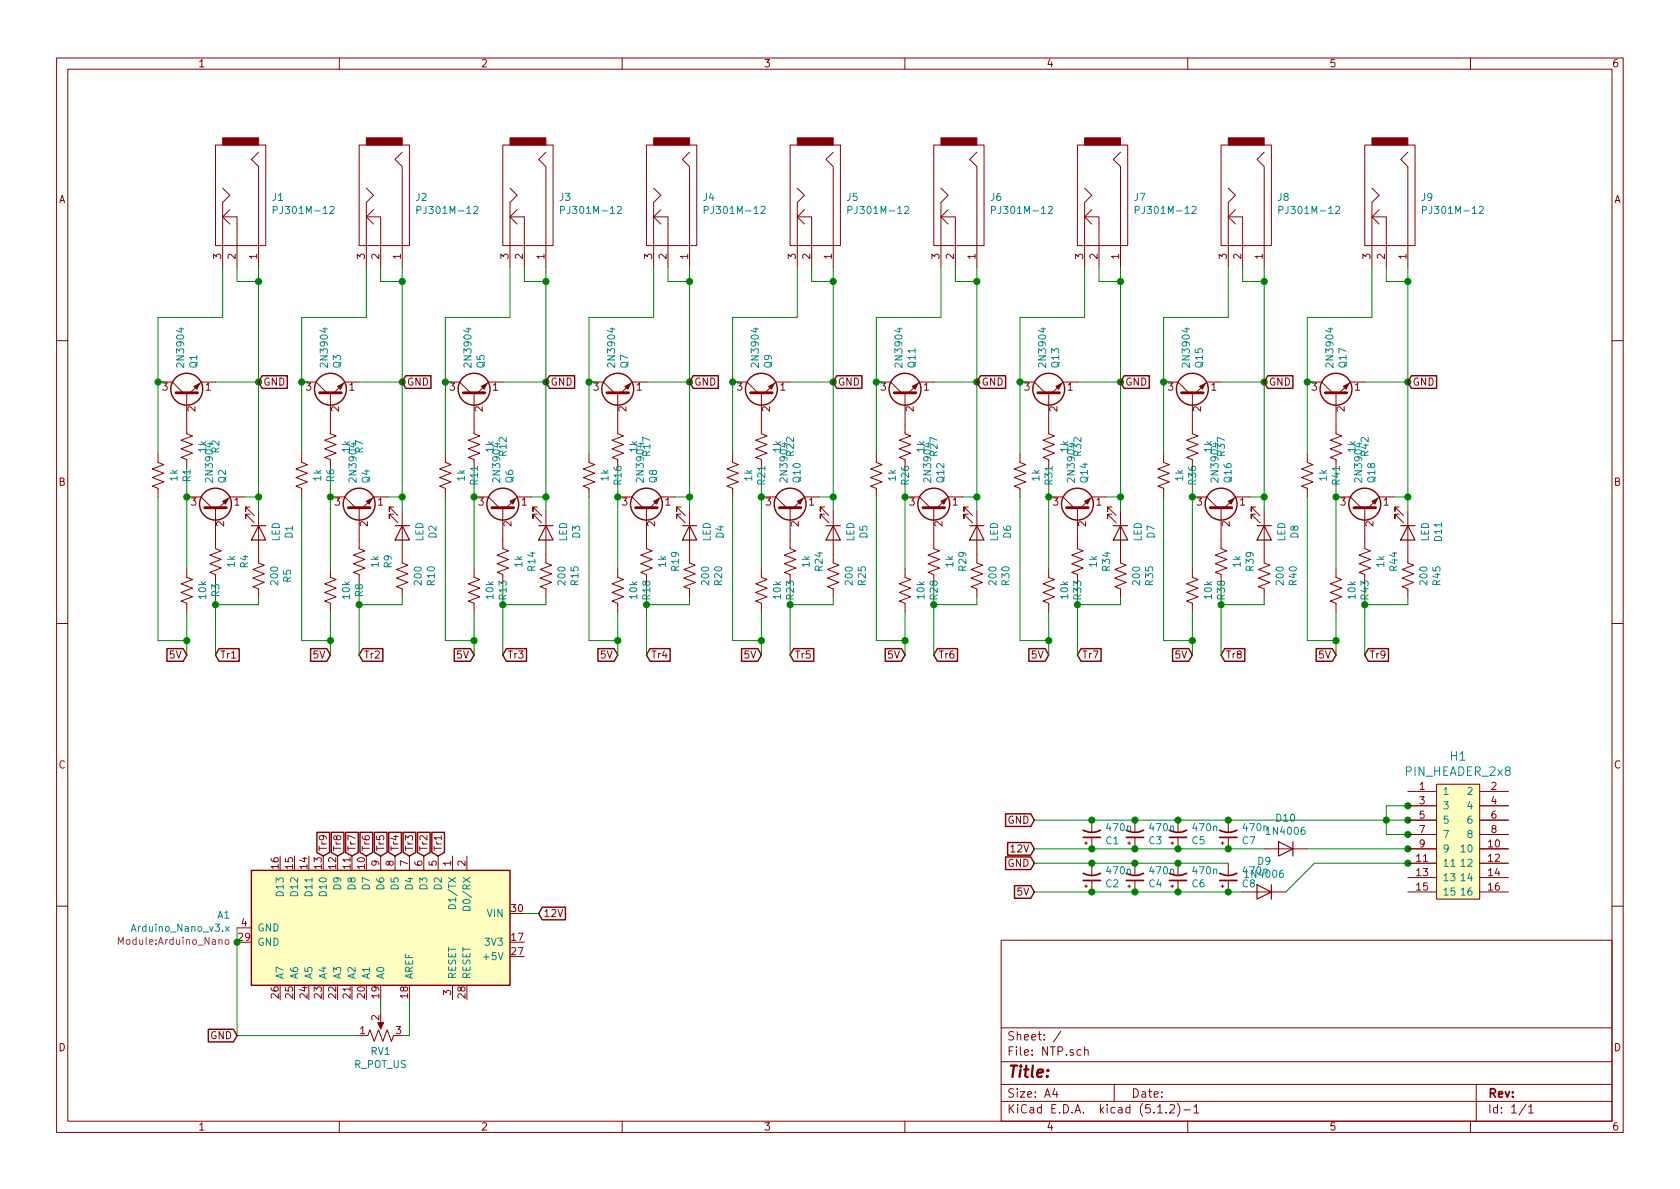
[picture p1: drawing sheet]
<svg xmlns="http://www.w3.org/2000/svg" width="297mm" height="210mm" viewBox="0 0 297 210" stroke-linecap="round" stroke-linejoin="round" font-family="sans-serif">
<g fill="none" stroke="#840000" stroke-width=".18">
<path d="M10 10.3h277v189.9h-277zM12 12.2h273v186.1h-273zM60 10.3v1.9M110 10.3v1.9M160 10.3v1.9M210 10.3v1.9M260 10.3v1.9M38.1 25.6h8.9v17.8h-8.9zM39.4 38.3h2.5v8.9M39.4 33.3l1.2 1.2-1.2 1.3v11.4M40.6 37.1l-1.2 1.2 1.2 1.3M45.7 26.9l-1.3 1.3 1.3 1.3v17.7"/>
<path d="M63.5 25.6h8.9v17.8h-8.9zM64.8 38.3h2.5v8.9M64.8 33.3l1.2 1.2-1.2 1.3v11.4M66 37.1l-1.2 1.2 1.2 1.3M71.1 26.9l-1.3 1.3 1.3 1.3v17.7M88.9 25.6h8.9v17.8h-8.9zM90.2 38.3h2.5v8.9M90.2 33.3l1.2 1.2-1.2 1.3v11.4M91.4 37.1l-1.2 1.2 1.2 1.3M96.5 26.9l-1.3 1.3 1.3 1.3v17.7M114.3 25.6h8.9v17.8h-8.9zM115.6 38.3h2.5v8.9"/>
<path d="M115.6 33.3l1.2 1.2-1.2 1.3v11.4M116.8 37.1l-1.2 1.2 1.2 1.3M121.9 26.9l-1.3 1.3 1.3 1.3v17.7M139.7 25.6h8.9v17.8h-8.9zM141 38.3h2.5v8.9M141 33.3l1.2 1.2-1.2 1.3v11.4M142.2 37.1l-1.2 1.2 1.2 1.3M147.3 26.9l-1.3 1.3 1.3 1.3v17.7M165.1 25.6h8.9v17.8h-8.9zM166.4 38.3h2.5v8.9M166.4 33.3l1.2 1.2-1.2 1.3v11.4M167.6 37.1l-1.2 1.2 1.2 1.3"/>
<path d="M172.7 26.9l-1.3 1.3 1.3 1.3v17.7M190.5 25.6h8.9v17.8h-8.9zM191.8 38.3h2.5v8.9M191.8 33.3l1.2 1.2-1.2 1.3v11.4M193 37.1l-1.2 1.2 1.2 1.3M198.1 26.9l-1.3 1.3 1.3 1.3v17.7M215.9 25.6h8.9v17.8h-8.9zM217.2 38.3h2.5v8.9M217.2 33.3l1.2 1.2-1.2 1.3v11.4M218.4 37.1l-1.2 1.2 1.2 1.3M223.5 26.9l-1.3 1.3 1.3 1.3v17.7M241.3 25.6h8.9v17.8h-8.9z"/>
<path d="M242.6 38.3h2.5v8.9M242.6 33.3l1.2 1.2-1.2 1.3v11.4M243.8 37.1l-1.2 1.2 1.2 1.3M248.9 26.9l-1.3 1.3 1.3 1.3v17.7M10 60.2h2M27.9 67.6h2.6l1.9 1.9M33 69.5v7.2l1 .4-2 .7 2 .8-2 .8 2 .7-2 .8 1 .4v1.5M38.1 67.6h-2.5l-1.9 1.9M53.3 67.6h2.6l1.9 1.9M58.4 69.5v7.2l1 .4-2 .7 2 .8-2 .8 2 .7-2 .8 1 .4v1.5M63.5 67.6h-2.5l-1.9 1.9M78.7 67.6h2.6l1.9 1.9"/>
<path d="M83.8 69.5v7.2l1 .4-2 .7 2 .8-2 .8 2 .7-2 .8 1 .4v1.5M88.9 67.6h-2.5l-1.9 1.9M104.1 67.6h2.6l1.9 1.9M109.2 69.5v7.2l1 .4-2 .7 2 .8-2 .8 2 .7-2 .8 1 .4v1.5M114.3 67.6h-2.5l-1.9 1.9M129.5 67.6h2.6l1.9 1.9M134.6 69.5v7.2l1 .4-2 .7 2 .8-2 .8 2 .7-2 .8 1 .4v1.5M139.7 67.6h-2.5l-1.9 1.9M154.9 67.6h2.6l1.9 1.9M160 69.5v7.2l1 .4-2 .7 2 .8-2 .8 2 .7-2 .8 1 .4v1.5M165.1 67.6h-2.5l-1.9 1.9M180.3 67.6h2.6l1.9 1.9"/>
<path d="M185.4 69.5v7.2l1 .4-2 .7 2 .8-2 .8 2 .7-2 .8 1 .4v1.5M190.5 67.6h-2.5l-1.9 1.9M205.7 67.6h2.6l1.9 1.9M210.8 69.5v7.2l1 .4-2 .7 2 .8-2 .8 2 .7-2 .8 1 .4v1.5M215.9 67.6h-2.5l-1.9 1.9M231.1 67.6h2.6l1.9 1.9M236.2 69.5v7.2l1 .4-2 .7 2 .8-2 .8 2 .7-2 .8 1 .4v1.5M241.3 67.6h-2.5l-1.9 1.9M285 60.2h2M27.9 80.3v1.5l1.1 .4-2.1 .7 2.1 .8-2.1 .7 2.1 .8-2.1 .8 1 .4v1.5M33 87.9h2.6l1.9 1.9M38.1 89.8v7.2l1 .4-2 .8 2 .7-2 .8 2 .8-2 .7 1 .4v1.5"/>
<path d="M43.2 87.9h-2.6l-1.9 1.9M44.2 89.7h-.8v.7v-.7l1.6 1.5M44.2 90.9h-.8v.8v-.8l1.6 1.6M45.7 90.4v9.2l1 .3-2 .8 2 .8-2 .7 2 .8-2 .8 1 .3v1.6M53.3 80.3v1.5l1.1 .4-2.1 .7 2.1 .8-2.1 .7 2.1 .8-2.1 .8 1 .4v1.5M58.4 87.9h2.6l1.9 1.9M63.5 89.8v7.2l1 .4-2 .8 2 .7-2 .8 2 .8-2 .7 1 .4v1.5M68.6 87.9h-2.6l-1.9 1.9M69.6 89.7h-.8v.7v-.7l1.6 1.5M69.6 90.9h-.8v.8v-.8l1.6 1.6M71.1 90.4v9.2l1 .3-2 .8 2 .8-2 .7 2 .8-2 .8 1 .3v1.6M78.7 80.3v1.5l1.1 .4-2.1 .7 2.1 .8-2.1 .7 2.1 .8-2.1 .8 1 .4v1.5"/>
<path d="M83.8 87.9h2.6l1.9 1.9M88.9 89.8v7.2l1 .4-2 .8 2 .7-2 .8 2 .8-2 .7 1 .4v1.5M94 87.9h-2.6l-1.9 1.9M95 89.7h-.8v.7v-.7l1.6 1.5M95 90.9h-.8v.8v-.8l1.6 1.6M96.5 90.4v9.2l1 .3-2 .8 2 .8-2 .7 2 .8-2 .8 1 .3v1.6M104.1 80.3v1.5l1.1 .4-2.1 .7 2.1 .8-2.1 .7 2.1 .8-2.1 .8 1 .4v1.5M109.2 87.9h2.6l1.9 1.9M114.3 89.8v7.2l1 .4-2 .8 2 .7-2 .8 2 .8-2 .7 1 .4v1.5M119.4 87.9h-2.6l-1.9 1.9M120.4 89.7h-.8v.7v-.7l1.6 1.5M120.4 90.9h-.8v.8v-.8l1.6 1.6"/>
<path d="M121.9 90.4v9.2l1 .3-2 .8 2 .8-2 .7 2 .8-2 .8 1 .3v1.6M129.5 80.3v1.5l1.1 .4-2.1 .7 2.1 .8-2.1 .7 2.1 .8-2.1 .8 1 .4v1.5M134.6 87.9h2.6l1.9 1.9M139.7 89.8v7.2l1 .4-2 .8 2 .7-2 .8 2 .8-2 .7 1 .4v1.5M144.8 87.9h-2.6l-1.9 1.9M145.8 89.7h-.8v.7v-.7l1.6 1.5M145.8 90.9h-.8v.8v-.8l1.6 1.6M147.3 90.4v9.2l1 .3-2 .8 2 .8-2 .7 2 .8-2 .8 1 .3v1.6M154.9 80.3v1.5l1.1 .4-2.1 .7 2.1 .8-2.1 .7 2.1 .8-2.1 .8 1 .4v1.5M160 87.9h2.6l1.9 1.9M165.1 89.8v7.2l1 .4-2 .8 2 .7-2 .8 2 .8-2 .7 1 .4v1.5M170.2 87.9h-2.6l-1.9 1.9"/>
<path d="M171.2 89.7h-.8v.7v-.7l1.6 1.5M171.2 90.9h-.8v.8v-.8l1.6 1.6M172.7 90.4v9.2l1 .3-2 .8 2 .8-2 .7 2 .8-2 .8 1 .3v1.6M180.3 80.3v1.5l1.1 .4-2.1 .7 2.1 .8-2.1 .7 2.1 .8-2.1 .8 1 .4v1.5M185.4 87.9h2.6l1.9 1.9M190.5 89.8v7.2l1 .4-2 .8 2 .7-2 .8 2 .8-2 .7 1 .4v1.5M195.6 87.9h-2.6l-1.9 1.9M196.6 89.7h-.8v.7v-.7l1.6 1.5M196.6 90.9h-.8v.8v-.8l1.6 1.6M198.1 90.4v9.2l1 .3-2 .8 2 .8-2 .7 2 .8-2 .8 1 .3v1.6M205.7 80.3v1.5l1.1 .4-2.1 .7 2.1 .8-2.1 .7 2.1 .8-2.1 .8 1 .4v1.5M210.8 87.9h2.6l1.9 1.9"/>
<path d="M215.9 89.8v7.2l1 .4-2 .8 2 .7-2 .8 2 .8-2 .7 1 .4v1.5M221 87.9h-2.6l-1.9 1.9M222 89.7h-.8v.7v-.7l1.6 1.5M222 90.9h-.8v.8v-.8l1.6 1.6M223.5 90.4v9.2l1 .3-2 .8 2 .8-2 .7 2 .8-2 .8 1 .3v1.6M231.1 80.3v1.5l1.1 .4-2.1 .7 2.1 .8-2.1 .7 2.1 .8-2.1 .8 1 .4v1.5M236.2 87.9h2.6l1.9 1.9M241.3 89.8v7.2l1 .4-2 .8 2 .7-2 .8 2 .8-2 .7 1 .4v1.5M246.4 87.9h-2.6l-1.9 1.9M247.4 89.7h-.8v.7v-.7l1.6 1.5M247.4 90.9h-.8v.8v-.8l1.6 1.6M248.9 90.4v9.2l1 .3-2 .8 2 .8-2 .7 2 .8-2 .8 1 .3v1.6"/>
<path d="M10 110.3h2M33 100.6v1.5l1 .4-2 .7 2 .8-2 .8 2 .7-2 .8 1 .4v1.5M58.4 100.6v1.5l1 .4-2 .7 2 .8-2 .8 2 .7-2 .8 1 .4v1.5M83.8 100.6v1.5l1 .4-2 .7 2 .8-2 .8 2 .7-2 .8 1 .4v1.5M109.2 100.6v1.5l1 .4-2 .7 2 .8-2 .8 2 .7-2 .8 1 .4v1.5M134.6 100.6v1.5l1 .4-2 .7 2 .8-2 .8 2 .7-2 .8 1 .4v1.5M160 100.6v1.5l1 .4-2 .7 2 .8-2 .8 2 .7-2 .8 1 .4v1.5M185.4 100.6v1.5l1 .4-2 .7 2 .8-2 .8 2 .7-2 .8 1 .4v1.5M210.8 100.6v1.5l1 .4-2 .7 2 .8-2 .8 2 .7-2 .8 1 .4v1.5M236.2 100.6v1.5l1 .4-2 .7 2 .8-2 .8 2 .7-2 .8 1 .4v1.5M285 110.3h2M248.9 139.9h5.1"/>
<path d="M254 138.7h7.6v20.3h-7.6zM261.6 139.9h5.1M67.3 151.4v2.5M69.8 151.4v2.5M72.4 151.4v2.5M74.9 151.4v2.5M77.5 151.4v2.5M80 151.4v2.5M82.5 151.4v2.5M191.8 156.7h.5M191.8 149.1h.5M192 148.8v.5"/>
<path d="M192 156.5v.5M193 145v2.1M193 148.1v2M193 152.6v2.1M193 155.7v2M199.4 156.7h.5M199.4 149.1h.5M199.6 148.8v.5M199.6 156.5v.5M200.7 145v2.1M200.7 148.1v2M200.7 152.6v2.1"/>
<path d="M200.7 155.7v2M207 156.7h.5M207 149.1h.5M207.3 148.8v.5M207.3 156.5v.5M208.3 145v2.1M208.3 148.1v2M208.3 152.6v2.1M208.3 155.7v2M215.9 156.7h.5M215.9 149.1h.5M216.2 148.8v.5"/>
<path d="M216.2 156.5v.5M217.2 145v2.1M217.2 148.1v2M217.2 152.6v2.1M217.2 155.7v2M219.7 157.7h7.6M223.5 150.1h7.6M248.9 150.1h5.1M248.9 157.7h5.1M248.9 142.5h5.1M248.9 145h5.1M248.9 147.6h5.1"/>
<path d="M248.9 152.6h5.1M248.9 155.2h5.1M261.6 150.1h5.1M261.6 157.7h5.1M261.6 142.5h5.1M261.6 145h5.1M261.6 147.6h5.1M261.6 152.6h5.1M261.6 155.2h5.1M10 160.2h2M41.9 164.1h2.5M80 174.2v2.6"/>
<path d="M177 166.3h108v32h-108zM285 160.2h2M60 198.3v1.9M64.8 183.1h.2l.4-1 .8 2 .7-2 .8 2 .8-2 .7 2 .4-1M67.3 180.6v1M110 198.3v1.9M160 198.3v1.9M177 194.8h108M177 191.8h108M177 187.8h108M177 181.8h108M186.5 192.5l-.4 1h1"/>
<path d="M186.8 193v1M187.6 182.3l-1.3 2M191.1 185.7l-.4-.1-.3 .3 .1 .6 .2 .1 .4-.1M191.8 185.7l.2-.1 .3 .1 .1 .9M191.8 185.1v1.5M197 191.8v3M204.7 196.8h.8M206.2 196.7v.1M206.8 195.5l.2-.2h.4l.2 .2 .1 .3-.1 .2-.8 .8h.9M208.2 195.1a1.71 1.71 0 0 1 0 2.3M209.3 196.3h1.2M210 198.3v1.9"/>
<path d="M211.1 195.8l.4-.5v1.5M211.1 196.8h.9M260 198.3v1.9M261 191.8v6.5M269.8 195.2l-1.2 2M270.3 195.8l.4-.5v1.5M270.3 196.8h.8"/>
</g>
<g fill="#ffffc2" stroke="#ffffc2" stroke-width=".18">
<path d="M44.4 153.9h45.8v20.3h-45.8z"/>
<path d="M254 138.7h7.6v20.3h-7.6z"/>
</g>
<g fill="none" stroke="#840000" stroke-width=".25">
<path d="M46.4 66.4h4.4v2.3h-4.4l-.7-1.1zM71.8 66.4h4.4v2.3h-4.4l-.7-1.1zM97.2 66.4h4.4v2.3h-4.4l-.7-1.1zM122.6 66.4h4.4v2.3h-4.4l-.7-1.1zM148 66.4h4.4v2.3h-4.4l-.7-1.1zM173.4 66.4h4.4v2.3h-4.4l-.7-1.1zM198.8 66.4h4.4v2.3h-4.4l-.7-1.1zM224.2 66.4h4.4v2.3h-4.4l-.7-1.1zM249.6 66.4h4.4v2.3h-4.4l-.7-1.1zM29.5 114.7h2.9l.6 1.1-.6 1.1h-2.9zM38.7 114.7h3.6v2.2h-3.6l-.6-1.1zM54.9 114.7h2.9l.6 1.1-.6 1.1h-2.9z"/>
<path d="M64.1 114.7h3.6v2.2h-3.6l-.6-1.1zM80.3 114.7h2.9l.6 1.1-.6 1.1h-2.9zM89.5 114.7h3.6v2.2h-3.6l-.6-1.1zM105.7 114.7h2.9l.6 1.1-.6 1.1h-2.9zM114.9 114.7h3.6v2.2h-3.6l-.6-1.1zM131.1 114.7h2.9l.6 1.1-.6 1.1h-2.9zM140.3 114.7h3.6v2.2h-3.6l-.6-1.1zM156.5 114.7h2.9l.6 1.1-.6 1.1h-2.9zM165.7 114.7h3.6v2.2h-3.6l-.6-1.1zM181.9 114.7h2.9l.6 1.1-.6 1.1h-2.9zM191.1 114.7h3.6v2.2h-3.6l-.6-1.1zM207.3 114.7h2.9l.6 1.1-.6 1.1h-2.9z"/>
<path d="M216.5 114.7h3.6v2.2h-3.6l-.6-1.1zM232.7 114.7h2.9l.6 1.1-.6 1.1h-2.9zM241.9 114.7h3.6v2.2h-3.6l-.6-1.1zM44.4 153.9h45.8v20.3h-45.8zM56 147.2h2.3v3.5l-1.2 .7-1.1-.7zM58.6 147.2h2.2v3.5l-1.1 .7-1.1-.7zM61.1 147.2h2.2v3.5l-1.1 .7-1.1-.7zM63.7 147.2h2.2v3.5l-1.1 .7-1.1-.7zM66.2 147.2h2.2v3.5l-1.1 .7-1.1-.7zM68.7 147.2h2.3v3.5l-1.2 .7-1.1-.7zM71.3 147.2h2.2v3.5l-1.1 .7-1.1-.7zM73.8 147.2h2.2v3.5l-1.1 .7-1.1-.7z"/>
<path d="M76.4 147.2h2.2v3.5l-1.1 .7-1.1-.7zM177.8 143.9h4.4l.7 1.1-.7 1.1h-4.4zM177.8 151.5h4.4l.7 1.1-.7 1.2h-4.4zM178.2 149h4l.7 1.1-.7 1.1h-4zM179.4 156.6h2.8l.7 1.1-.7 1.1h-2.8zM95.9 160.4h4.1v2.3h-4.1l-.7-1.2zM36.8 182h4.5l.6 1.1-.6 1.1h-4.5z"/>
<circle cx="33" cy="68.8" r="2.82"/>
<circle cx="58.4" cy="68.8" r="2.82"/>
<circle cx="83.8" cy="68.8" r="2.82"/>
<circle cx="109.2" cy="68.8" r="2.82"/>
<circle cx="134.6" cy="68.8" r="2.82"/>
<circle cx="160" cy="68.8" r="2.82"/>
<circle cx="185.4" cy="68.8" r="2.82"/>
<circle cx="210.8" cy="68.8" r="2.82"/>
<circle cx="236.2" cy="68.8" r="2.82"/>
<circle cx="38.1" cy="89.1" r="2.82"/>
<circle cx="63.5" cy="89.1" r="2.82"/>
<circle cx="88.9" cy="89.1" r="2.82"/>
<circle cx="114.3" cy="89.1" r="2.82"/>
<circle cx="139.7" cy="89.1" r="2.82"/>
<circle cx="165.1" cy="89.1" r="2.82"/>
<circle cx="190.5" cy="89.1" r="2.82"/>
<circle cx="215.9" cy="89.1" r="2.82"/>
<circle cx="241.3" cy="89.1" r="2.82"/>
</g>
<g fill="none" stroke="#008484" stroke-width=".18">
<path d="M48.3 37.2l.6-.1 .1-.5-.2-.1h-.5v1.3M58.3 36.6l.5-.1 .3 .3-.8 1h.8M73.7 37.2l.6-.1 .1-.5-.2-.1h-.5v1.3M83.7 36.6l.5-.1 .3 .3-.8 1h.8M99.1 37.2l.6-.1 .1-.5-.2-.1h-.5v1.3M109.1 36.6l.5-.1 .3 .3-.8 1h.8M124.5 37.2l.6-.1 .1-.5-.2-.1h-.5v1.3M134.5 36.6l.5-.1 .3 .3-.8 1h.8M149.9 37.2l.6-.1 .1-.5-.2-.1h-.5v1.3M159.9 36.6l.5-.1 .3 .3-.8 1h.8M175.3 37.2l.6-.1 .1-.5-.2-.1h-.5v1.3M185.3 36.6l.5-.1 .3 .3-.8 1h.8"/>
<path d="M200.7 37.2l.6-.1 .1-.5-.2-.1h-.5v1.3M210.7 36.6l.5-.1 .3 .3-.8 1h.8M226.1 37.2l.6-.1 .1-.5-.2-.1h-.5v1.3M236.1 36.6l.5-.1 .3 .3-.8 1h.8M251.5 37.2l.6-.1 .1-.5-.2-.1h-.5v1.3M261.5 36.6l.5-.1 .3 .3-.8 1h.8M223.9 154l.2-.1a.67 .67 0 0 1 .5 .6 .67 .67 0 0 1-.5 .7l-.3-.5zM225.1 154l.2-.1a.67 .67 0 0 1 .5 .6 .67 .67 0 0 1-.5 .7l-.2-.3-.1-.2zM226.8 153.9l-.3 .1a.87 .87 0 0 0 0 1.2l.4-.2v-.5l-.4-.1-.3 .2M39.9 163.8l.6 .9M40.5 163.8l-.6 .9M79.4 160.2a.68 .68 0 0 1 .7-.2 .68 .68 0 0 1 .5 .7h-1.3z"/>
<path d="M82 160.4a.67 .67 0 0 1 .8-.1 .67 .67 0 0 1 .3 .7h-1.3z"/>
</g>
<path d="M39.9 166.3l.2-.1 .3 .1 .1 .5-.2 .1-.2 .1-.2-.1z" fill="none" stroke="#840084" stroke-width=".18"/>
<g fill="#840000" stroke="#840000" stroke-width=".18">
<path d="M66.8 180.8h1l-.5 1.2z"/>
<path d="M39.4 88.6l1-.5-.5 1z"/>
<path d="M34.3 68.3l1-.5-.5 1z"/>
<path d="M64.8 88.6l1-.5-.5 1z"/>
<path d="M59.7 68.3l1-.5-.5 1z"/>
<path d="M90.2 88.6l1-.5-.5 1z"/>
<path d="M85.1 68.3l1-.5-.5 1z"/>
<path d="M115.6 88.6l1-.5-.5 1z"/>
<path d="M110.5 68.3l1-.5-.5 1z"/>
<path d="M141 88.6l1-.5-.5 1z"/>
<path d="M135.9 68.3l1-.5-.5 1z"/>
<path d="M166.4 88.6l1-.5-.5 1z"/>
<path d="M161.3 68.3l1-.5-.5 1z"/>
<path d="M191.8 88.6l1-.5-.5 1z"/>
<path d="M186.7 68.3l1-.5-.5 1z"/>
<path d="M217.2 88.6l1-.5-.5 1z"/>
<path d="M212.1 68.3l1-.5-.5 1z"/>
<path d="M242.6 88.6l1-.5-.5 1z"/>
<path d="M237.5 68.3l1-.5-.5 1z"/>
<path d="M39.4 24.4h6.3v1.2h-6.3z"/>
<path d="M64.8 24.4h6.3v1.2h-6.3z"/>
<path d="M90.2 24.4h6.3v1.2h-6.3z"/>
<path d="M115.6 24.4h6.3v1.2h-6.3z"/>
<path d="M141 24.4h6.3v1.2h-6.3z"/>
<path d="M166.4 24.4h6.3v1.2h-6.3z"/>
<path d="M191.8 24.4h6.3v1.2h-6.3z"/>
<path d="M217.2 24.4h6.3v1.2h-6.3z"/>
<path d="M242.6 24.4h6.3v1.2h-6.3z"/>
</g>
<g fill="none" stroke="#008400" stroke-width=".18">
<path d="M39.4 47.2v8.9h-11.5v24.2M41.9 47.2v2.6h3.8M45.7 47.2v43.2M64.8 47.2v8.9h-11.5v24.2M67.3 47.2v2.6h3.8M71.1 47.2v43.2M90.2 47.2v8.9h-11.5v24.2M92.7 47.2v2.6h3.8M96.5 47.2v43.2M115.6 47.2v8.9h-11.5v24.2M118.1 47.2v2.6h3.8M121.9 47.2v43.2"/>
<path d="M141 47.2v8.9h-11.5v24.2M143.5 47.2v2.6h3.8M147.3 47.2v43.2M166.4 47.2v8.9h-11.5v24.2M168.9 47.2v2.6h3.8M172.7 47.2v43.2M191.8 47.2v8.9h-11.5v24.2M194.3 47.2v2.6h3.8M198.1 47.2v43.2M217.2 47.2v8.9h-11.5v24.2M219.7 47.2v2.6h3.8M223.5 47.2v43.2"/>
<path d="M242.6 47.2v8.9h-11.5v24.2M245.1 47.2v2.6h3.8M248.9 47.2v43.2M27.9 67.6h1.3M38.1 67.6h7.6M53.3 67.6h1.3M63.5 67.6h7.6M78.7 67.6h1.3M88.9 67.6h7.6M104.1 67.6h1.3M114.3 67.6h7.6M129.5 67.6h1.3"/>
<path d="M139.7 67.6h7.6M154.9 67.6h1.3M165.1 67.6h7.6M180.3 67.6h1.3M190.5 67.6h7.6M205.7 67.6h1.3M215.9 67.6h7.6M231.1 67.6h1.3M241.3 67.6h7.6M27.9 87.9v25.4h5.1M33 82.8v17.8M43.2 87.9h2.5"/>
<path d="M53.3 87.9v25.4h5.1M58.4 82.8v17.8M68.6 87.9h2.5M78.7 87.9v25.4h5.1M83.8 82.8v17.8M94 87.9h2.5M104.1 87.9v25.4h5.1M109.2 82.8v17.8M119.4 87.9h2.5M129.5 87.9v25.4h5.1M134.6 82.8v17.8M144.8 87.9h2.5"/>
<path d="M154.9 87.9v25.4h5.1M160 82.8v17.8M170.2 87.9h2.5M180.3 87.9v25.4h5.1M185.4 82.8v17.8M195.6 87.9h2.5M205.7 87.9v25.4h5.1M210.8 82.8v17.8M221 87.9h2.5M231.1 87.9v25.4h5.1M236.2 82.8v17.8M246.4 87.9h2.5"/>
<path d="M33 108.2v7.6M38.1 103.1v12.7M45.7 105.7v1.2h-7.6M58.4 108.2v7.6M63.5 103.1v12.7M71.1 105.7v1.2h-7.6M83.8 108.2v7.6M88.9 103.1v12.7M96.5 105.7v1.2h-7.6M109.2 108.2v7.6M114.3 103.1v12.7M121.9 105.7v1.2h-7.6"/>
<path d="M134.6 108.2v7.6M139.7 103.1v12.7M147.3 105.7v1.2h-7.6M160 108.2v7.6M165.1 103.1v12.7M172.7 105.7v1.2h-7.6M185.4 108.2v7.6M190.5 103.1v12.7M198.1 105.7v1.2h-7.6M210.8 108.2v7.6M215.9 103.1v12.7M223.5 105.7v1.2h-7.6"/>
<path d="M236.2 108.2v7.6M241.3 103.1v12.7M248.9 105.7v1.2h-7.6M182.9 157.7h36.8M182.9 152.6h34.3M182.9 150.1h40.6M182.9 145h83.8M231.1 150.1h35.6M266.7 142.5h-21.6v5.1h21.6M266.7 152.6h-34.3l-5.1 5.1M41.9 164.1v19h21.6M67.3 176.8v2.5"/>
<path d="M72.4 176.8v6.3h-1.3M92.7 161.5h2.5"/>
</g>
<g fill="#008400" stroke="#008400" stroke-width=".25">
<circle cx="41.9" cy="166.6" r=".51"/>
<circle cx="245.1" cy="145" r=".51"/>
<circle cx="45.7" cy="49.8" r=".51"/>
<circle cx="45.7" cy="87.9" r=".51"/>
<circle cx="33" cy="113.3" r=".51"/>
<circle cx="33" cy="87.9" r=".51"/>
<circle cx="45.7" cy="67.6" r=".51"/>
<circle cx="27.9" cy="67.6" r=".51"/>
<circle cx="217.2" cy="157.7" r=".51"/>
<circle cx="38.1" cy="106.9" r=".51"/>
<circle cx="208.3" cy="157.7" r=".51"/>
<circle cx="208.3" cy="152.6" r=".51"/>
<circle cx="200.7" cy="157.7" r=".51"/>
<circle cx="200.7" cy="152.6" r=".51"/>
<circle cx="193" cy="157.7" r=".51"/>
<circle cx="193" cy="152.6" r=".51"/>
<circle cx="217.2" cy="150.1" r=".51"/>
<circle cx="217.2" cy="145" r=".51"/>
<circle cx="208.3" cy="150.1" r=".51"/>
<circle cx="208.3" cy="145" r=".51"/>
<circle cx="200.7" cy="150.1" r=".51"/>
<circle cx="200.7" cy="145" r=".51"/>
<circle cx="193" cy="150.1" r=".51"/>
<circle cx="193" cy="145" r=".51"/>
<circle cx="248.9" cy="152.6" r=".51"/>
<circle cx="248.9" cy="147.6" r=".51"/>
<circle cx="248.9" cy="145" r=".51"/>
<circle cx="248.9" cy="150.1" r=".51"/>
<circle cx="248.9" cy="142.5" r=".51"/>
<circle cx="71.1" cy="49.8" r=".51"/>
<circle cx="71.1" cy="87.9" r=".51"/>
<circle cx="58.4" cy="113.3" r=".51"/>
<circle cx="58.4" cy="87.9" r=".51"/>
<circle cx="71.1" cy="67.6" r=".51"/>
<circle cx="53.3" cy="67.6" r=".51"/>
<circle cx="63.5" cy="106.9" r=".51"/>
<circle cx="96.5" cy="49.8" r=".51"/>
<circle cx="96.5" cy="87.9" r=".51"/>
<circle cx="83.8" cy="113.3" r=".51"/>
<circle cx="83.8" cy="87.9" r=".51"/>
<circle cx="96.5" cy="67.6" r=".51"/>
<circle cx="78.7" cy="67.6" r=".51"/>
<circle cx="88.9" cy="106.9" r=".51"/>
<circle cx="121.9" cy="49.8" r=".51"/>
<circle cx="121.9" cy="87.9" r=".51"/>
<circle cx="109.2" cy="113.3" r=".51"/>
<circle cx="109.2" cy="87.9" r=".51"/>
<circle cx="121.9" cy="67.6" r=".51"/>
<circle cx="104.1" cy="67.6" r=".51"/>
<circle cx="114.3" cy="106.9" r=".51"/>
<circle cx="147.3" cy="49.8" r=".51"/>
<circle cx="147.3" cy="87.9" r=".51"/>
<circle cx="134.6" cy="113.3" r=".51"/>
<circle cx="134.6" cy="87.9" r=".51"/>
<circle cx="147.3" cy="67.6" r=".51"/>
<circle cx="129.5" cy="67.6" r=".51"/>
<circle cx="139.7" cy="106.9" r=".51"/>
<circle cx="172.7" cy="49.8" r=".51"/>
<circle cx="172.7" cy="87.9" r=".51"/>
<circle cx="160" cy="113.3" r=".51"/>
<circle cx="160" cy="87.9" r=".51"/>
<circle cx="172.7" cy="67.6" r=".51"/>
<circle cx="154.9" cy="67.6" r=".51"/>
<circle cx="165.1" cy="106.9" r=".51"/>
<circle cx="198.1" cy="49.8" r=".51"/>
<circle cx="198.1" cy="87.9" r=".51"/>
<circle cx="185.4" cy="113.3" r=".51"/>
<circle cx="185.4" cy="87.9" r=".51"/>
<circle cx="198.1" cy="67.6" r=".51"/>
<circle cx="180.3" cy="67.6" r=".51"/>
<circle cx="190.5" cy="106.9" r=".51"/>
<circle cx="223.5" cy="49.8" r=".51"/>
<circle cx="223.5" cy="87.9" r=".51"/>
<circle cx="210.8" cy="113.3" r=".51"/>
<circle cx="210.8" cy="87.9" r=".51"/>
<circle cx="223.5" cy="67.6" r=".51"/>
<circle cx="205.7" cy="67.6" r=".51"/>
<circle cx="215.9" cy="106.9" r=".51"/>
<circle cx="248.9" cy="49.8" r=".51"/>
<circle cx="248.9" cy="87.9" r=".51"/>
<circle cx="236.2" cy="113.3" r=".51"/>
<circle cx="236.2" cy="87.9" r=".51"/>
<circle cx="248.9" cy="67.6" r=".51"/>
<circle cx="231.1" cy="67.6" r=".51"/>
<circle cx="241.3" cy="106.9" r=".51"/>
</g>
<g fill="none" stroke="#840000" stroke-width=".2">
<path d="M44.4 93h2.6M45.7 93l1.3 2.5h-2.6zM69.8 93h2.6M71.1 93l1.3 2.5h-2.6zM95.2 93h2.6M96.5 93l1.3 2.5h-2.6zM120.6 93h2.6M121.9 93l1.3 2.5h-2.6zM146 93h2.6M147.3 93l1.3 2.5h-2.6zM171.4 93h2.6M172.7 93l1.3 2.5h-2.6z"/>
<path d="M196.8 93h2.6M198.1 93l1.3 2.5h-2.6zM222.2 93h2.6M223.5 93l1.3 2.5h-2.6zM247.6 93h2.6M248.9 93l1.3 2.5h-2.6zM222.2 156.5l2.6 1.2-2.6 1.3zM224.8 156.5v2.5M226.1 148.8l2.5 1.3-2.5 1.3zM228.6 148.8v2.6"/>
</g>
<g fill="none" stroke="#840000" stroke-width=".51">
<path d="M31.1 69.5h3.8M56.5 69.5h3.8M81.9 69.5h3.8M107.3 69.5h3.8M132.7 69.5h3.8M158.1 69.5h3.8M183.5 69.5h3.8M208.9 69.5h3.8M234.3 69.5h3.8M36.2 89.8h3.8M61.6 89.8h3.8M87 89.8h3.8"/>
<path d="M112.4 89.8h3.8M137.8 89.8h3.8M163.2 89.8h3.8M188.6 89.8h3.8M214 89.8h3.8M239.4 89.8h3.8"/>
</g>
<g fill="none" stroke="#840000" stroke-width=".3">
<path d="M191.5 154.4a3.2 3.2 0 0 0 3.1 0M191.5 146.8a3.2 3.2 0 0 0 3.1 0M191.5 155.7h3.1M191.5 148.1h3.1M199.1 154.4a3.2 3.2 0 0 0 3.1 0M199.1 146.8a3.2 3.2 0 0 0 3.1 0M199.1 155.7h3.1M199.1 148.1h3.1M206.8 154.4a3.2 3.2 0 0 0 3 0M206.8 146.8a3.2 3.2 0 0 0 3 0M206.8 155.7h3M206.8 148.1h3"/>
<path d="M215.6 154.4a3.2 3.2 0 0 0 3.1 0M215.6 146.8a3.2 3.2 0 0 0 3.1 0M215.6 155.7h3.1M215.6 148.1h3.1"/>
</g>
<text font-size="2.8" fill="#840000" x="178" y="190.5">Title:</text>
<g font-size="2.1" fill="#008484">
<text x="248.6" y="137.2">PIN_HEADER_2x8</text>
<text x="256.5" y="134.5">H1</text>
</g>
<g font-size="2.1" fill="#840000">
<text x="178" y="184">Sheet: /</text>
<text x="178" y="186.7">File: NTP.sch</text>
<text x="178" y="196.9">KiCad E.D.A. kicad (5.1.2)-1</text>
<text x="178" y="194.1">Size: A4</text>
<text x="200" y="194.1">Date:</text>
<text x="263" y="194.1">Rev:</text>
<text x="263" y="196.9">Id: 1/1</text>
</g>
<g font-size="1.8" fill="#840000">
<text x="35" y="11.9">1</text>
<text x="85" y="11.9">2</text>
<text x="135" y="11.9">3</text>
<text x="185" y="11.9">4</text>
<text x="235" y="11.9">5</text>
<text x="285" y="11.9">6</text>
<text x="10.4" y="35.9">A</text>
<text x="285.4" y="35.9">A</text>
<text x="39.1" y="45.8" transform="rotate(-90 39.1 45.8)">3</text>
<text x="41.7" y="45.8" transform="rotate(-90 41.7 45.8)">2</text>
<text x="45.5" y="45.8" transform="rotate(-90 45.5 45.8)">1</text>
<text x="64.5" y="45.8" transform="rotate(-90 64.5 45.8)">3</text>
<text x="67.1" y="45.8" transform="rotate(-90 67.1 45.8)">2</text>
<text x="70.9" y="45.8" transform="rotate(-90 70.9 45.8)">1</text>
<text x="89.9" y="45.8" transform="rotate(-90 89.9 45.8)">3</text>
<text x="92.5" y="45.8" transform="rotate(-90 92.5 45.8)">2</text>
<text x="96.3" y="45.8" transform="rotate(-90 96.3 45.8)">1</text>
<text x="115.3" y="45.8" transform="rotate(-90 115.3 45.8)">3</text>
<text x="117.9" y="45.8" transform="rotate(-90 117.9 45.8)">2</text>
<text x="121.7" y="45.8" transform="rotate(-90 121.7 45.8)">1</text>
<text x="140.7" y="45.8" transform="rotate(-90 140.7 45.8)">3</text>
<text x="143.3" y="45.8" transform="rotate(-90 143.3 45.8)">2</text>
<text x="147.1" y="45.8" transform="rotate(-90 147.1 45.8)">1</text>
<text x="166.1" y="45.8" transform="rotate(-90 166.1 45.8)">3</text>
<text x="168.7" y="45.8" transform="rotate(-90 168.7 45.8)">2</text>
<text x="172.5" y="45.8" transform="rotate(-90 172.5 45.8)">1</text>
<text x="191.5" y="45.8" transform="rotate(-90 191.5 45.8)">3</text>
<text x="194.1" y="45.8" transform="rotate(-90 194.1 45.8)">2</text>
<text x="197.9" y="45.8" transform="rotate(-90 197.9 45.8)">1</text>
<text x="216.9" y="45.8" transform="rotate(-90 216.9 45.8)">3</text>
<text x="219.5" y="45.8" transform="rotate(-90 219.5 45.8)">2</text>
<text x="223.3" y="45.8" transform="rotate(-90 223.3 45.8)">1</text>
<text x="242.3" y="45.8" transform="rotate(-90 242.3 45.8)">3</text>
<text x="244.9" y="45.8" transform="rotate(-90 244.9 45.8)">2</text>
<text x="248.7" y="45.8" transform="rotate(-90 248.7 45.8)">1</text>
<text x="28.7" y="69.1">3</text>
<text x="36.3" y="69.1">1</text>
<text x="46.5" y="68.2">GND</text>
<text x="54.1" y="69.1">3</text>
<text x="61.7" y="69.1">1</text>
<text x="71.9" y="68.2">GND</text>
<text x="79.5" y="69.1">3</text>
<text x="87.1" y="69.1">1</text>
<text x="97.3" y="68.2">GND</text>
<text x="104.9" y="69.1">3</text>
<text x="112.5" y="69.1">1</text>
<text x="122.7" y="68.2">GND</text>
<text x="130.3" y="69.1">3</text>
<text x="137.9" y="69.1">1</text>
<text x="148.1" y="68.2">GND</text>
<text x="155.7" y="69.1">3</text>
<text x="163.3" y="69.1">1</text>
<text x="173.5" y="68.2">GND</text>
<text x="181.1" y="69.1">3</text>
<text x="188.7" y="69.1">1</text>
<text x="198.9" y="68.2">GND</text>
<text x="206.5" y="69.1">3</text>
<text x="214.1" y="69.1">1</text>
<text x="224.3" y="68.2">GND</text>
<text x="231.9" y="69.1">3</text>
<text x="239.5" y="69.1">1</text>
<text x="249.7" y="68.2">GND</text>
<text x="34.5" y="72.8" transform="rotate(-90 34.5 72.8)">2</text>
<text x="59.9" y="72.8" transform="rotate(-90 59.9 72.8)">2</text>
<text x="85.3" y="72.8" transform="rotate(-90 85.3 72.8)">2</text>
<text x="110.7" y="72.8" transform="rotate(-90 110.7 72.8)">2</text>
<text x="136.1" y="72.8" transform="rotate(-90 136.1 72.8)">2</text>
<text x="161.5" y="72.8" transform="rotate(-90 161.5 72.8)">2</text>
<text x="186.9" y="72.8" transform="rotate(-90 186.9 72.8)">2</text>
<text x="212.3" y="72.8" transform="rotate(-90 212.3 72.8)">2</text>
<text x="237.7" y="72.8" transform="rotate(-90 237.7 72.8)">2</text>
<text x="10.4" y="85.9">B</text>
<text x="33.8" y="89.4">3</text>
<text x="41.4" y="89.4">1</text>
<text x="59.2" y="89.4">3</text>
<text x="66.8" y="89.4">1</text>
<text x="84.6" y="89.4">3</text>
<text x="92.2" y="89.4">1</text>
<text x="110" y="89.4">3</text>
<text x="117.6" y="89.4">1</text>
<text x="135.4" y="89.4">3</text>
<text x="143" y="89.4">1</text>
<text x="160.8" y="89.4">3</text>
<text x="168.4" y="89.4">1</text>
<text x="186.2" y="89.4">3</text>
<text x="193.8" y="89.4">1</text>
<text x="211.6" y="89.4">3</text>
<text x="219.2" y="89.4">1</text>
<text x="237" y="89.4">3</text>
<text x="244.6" y="89.4">1</text>
<text x="285.4" y="85.9">B</text>
<text x="39.6" y="93.1" transform="rotate(-90 39.6 93.1)">2</text>
<text x="65" y="93.1" transform="rotate(-90 65 93.1)">2</text>
<text x="90.4" y="93.1" transform="rotate(-90 90.4 93.1)">2</text>
<text x="115.8" y="93.1" transform="rotate(-90 115.8 93.1)">2</text>
<text x="141.2" y="93.1" transform="rotate(-90 141.2 93.1)">2</text>
<text x="166.6" y="93.1" transform="rotate(-90 166.6 93.1)">2</text>
<text x="192" y="93.1" transform="rotate(-90 192 93.1)">2</text>
<text x="217.4" y="93.1" transform="rotate(-90 217.4 93.1)">2</text>
<text x="242.8" y="93.1" transform="rotate(-90 242.8 93.1)">2</text>
<text x="30.1" y="116.5">5V</text>
<text x="38.9" y="116.5">Tr1</text>
<text x="55.5" y="116.5">5V</text>
<text x="64.3" y="116.5">Tr2</text>
<text x="80.9" y="116.5">5V</text>
<text x="89.7" y="116.5">Tr3</text>
<text x="106.3" y="116.5">5V</text>
<text x="115.1" y="116.5">Tr4</text>
<text x="131.7" y="116.5">5V</text>
<text x="140.5" y="116.5">Tr5</text>
<text x="157.1" y="116.5">5V</text>
<text x="165.9" y="116.5">Tr6</text>
<text x="182.5" y="116.5">5V</text>
<text x="191.3" y="116.5">Tr7</text>
<text x="207.9" y="116.5">5V</text>
<text x="216.7" y="116.5">Tr8</text>
<text x="233.3" y="116.5">5V</text>
<text x="242.1" y="116.5">Tr9</text>
<text x="10.4" y="135.9">C</text>
<text x="285.4" y="135.9">C</text>
<text x="251" y="139.7">1</text>
<text x="251" y="142.2">3</text>
<text x="263.7" y="139.7">2</text>
<text x="263.7" y="142.2">4</text>
<text x="178.2" y="145.7">GND</text>
<text x="251" y="144.8">5</text>
<text x="251" y="147.3">7</text>
<text x="251" y="149.9">9</text>
<text x="263.2" y="149.9">10</text>
<text x="263.7" y="144.8">6</text>
<text x="263.7" y="147.3">8</text>
<text x="49.3" y="153.6" transform="rotate(-90 49.3 153.6)">16</text>
<text x="51.8" y="153.6" transform="rotate(-90 51.8 153.6)">15</text>
<text x="54.4" y="153.6" transform="rotate(-90 54.4 153.6)">14</text>
<text x="56.9" y="153.6" transform="rotate(-90 56.9 153.6)">13</text>
<text x="57.8" y="150.6" transform="rotate(-90 57.8 150.6)">Tr9</text>
<text x="59.4" y="153.6" transform="rotate(-90 59.4 153.6)">12</text>
<text x="60.3" y="150.6" transform="rotate(-90 60.3 150.6)">Tr8</text>
<text x="62" y="153.6" transform="rotate(-90 62 153.6)">11</text>
<text x="62.9" y="150.6" transform="rotate(-90 62.9 150.6)">Tr7</text>
<text x="64.5" y="153.6" transform="rotate(-90 64.5 153.6)">10</text>
<text x="65.4" y="150.6" transform="rotate(-90 65.4 150.6)">Tr6</text>
<text x="67.1" y="153.1" transform="rotate(-90 67.1 153.1)">9</text>
<text x="67.9" y="150.6" transform="rotate(-90 67.9 150.6)">Tr5</text>
<text x="69.6" y="153.1" transform="rotate(-90 69.6 153.1)">8</text>
<text x="70.5" y="150.6" transform="rotate(-90 70.5 150.6)">Tr4</text>
<text x="72.1" y="153.1" transform="rotate(-90 72.1 153.1)">7</text>
<text x="73" y="150.6" transform="rotate(-90 73 150.6)">Tr3</text>
<text x="74.7" y="153.1" transform="rotate(-90 74.7 153.1)">6</text>
<text x="75.6" y="150.6" transform="rotate(-90 75.6 150.6)">Tr2</text>
<text x="77.2" y="153.1" transform="rotate(-90 77.2 153.1)">5</text>
<text x="78.1" y="150.6" transform="rotate(-90 78.1 150.6)">Tr1</text>
<text x="79.8" y="153.1" transform="rotate(-90 79.8 153.1)">1</text>
<text x="82.3" y="153.1" transform="rotate(-90 82.3 153.1)">2</text>
<text x="178.2" y="153.3">GND</text>
<text x="178.9" y="150.7">12V</text>
<text x="250.5" y="152.4">11</text>
<text x="250.5" y="154.9">13</text>
<text x="263.2" y="152.4">12</text>
<text x="263.2" y="154.9">14</text>
<text x="90.5" y="161.3">30</text>
<text x="179.9" y="158.4">5V</text>
<text x="250.5" y="157.5">15</text>
<text x="263.2" y="157.5">16</text>
<text x="42.2" y="166.4">29</text>
<text x="42.7" y="163.8">4</text>
<text x="90.5" y="166.4">17</text>
<text x="96" y="162.2">12V</text>
<text x="90.5" y="168.9">27</text>
<text x="49.3" y="176.5" transform="rotate(-90 49.3 176.5)">26</text>
<text x="51.8" y="176.5" transform="rotate(-90 51.8 176.5)">25</text>
<text x="54.4" y="176.5" transform="rotate(-90 54.4 176.5)">24</text>
<text x="56.9" y="176.5" transform="rotate(-90 56.9 176.5)">23</text>
<text x="59.4" y="176.5" transform="rotate(-90 59.4 176.5)">22</text>
<text x="62" y="176.5" transform="rotate(-90 62 176.5)">21</text>
<text x="64.5" y="176.5" transform="rotate(-90 64.5 176.5)">20</text>
<text x="67.1" y="176.5" transform="rotate(-90 67.1 176.5)">19</text>
<text x="72.1" y="176.5" transform="rotate(-90 72.1 176.5)">18</text>
<text x="79.8" y="176" transform="rotate(-90 79.8 176)">3</text>
<text x="82.3" y="176.5" transform="rotate(-90 82.3 176.5)">28</text>
<text x="10.4" y="185.9">D</text>
<text x="37.2" y="183.8">GND</text>
<text x="63.7" y="182.9">1</text>
<text x="67.1" y="180.4" transform="rotate(-90 67.1 180.4)">2</text>
<text x="70" y="182.9">3</text>
<text x="285.4" y="185.9">D</text>
<text x="35" y="199.9">1</text>
<text x="85" y="199.9">2</text>
<text x="135" y="199.9">3</text>
<text x="185" y="199.9">4</text>
<text x="235" y="199.9">5</text>
<text x="285" y="199.9">6</text>
</g>
<g font-size="1.8" fill="#008484">
<text x="48.2" y="35.5">J1</text>
<text x="73.6" y="35.5">J2</text>
<text x="99" y="35.5">J3</text>
<text x="124.4" y="35.5">J4</text>
<text x="149.8" y="35.5">J5</text>
<text x="175.2" y="35.5">J6</text>
<text x="200.6" y="35.5">J7</text>
<text x="226" y="35.5">J8</text>
<text x="251.4" y="35.5">J9</text>
<text x="49.1" y="37.8">PJ301M-12</text>
<text x="74.5" y="37.8">PJ301M-12</text>
<text x="99.9" y="37.8">PJ301M-12</text>
<text x="125.3" y="37.8">PJ301M-12</text>
<text x="150.7" y="37.8">PJ301M-12</text>
<text x="176.1" y="37.8">PJ301M-12</text>
<text x="201.5" y="37.8">PJ301M-12</text>
<text x="226.9" y="37.8">PJ301M-12</text>
<text x="252.3" y="37.8">PJ301M-12</text>
<text x="32.6" y="64.6" transform="rotate(-90 32.6 64.6)">2N3904</text>
<text x="34.9" y="65.1" transform="rotate(-90 34.9 65.1)">Q1</text>
<text x="58" y="64.6" transform="rotate(-90 58 64.6)">2N3904</text>
<text x="60.3" y="65.1" transform="rotate(-90 60.3 65.1)">Q3</text>
<text x="83.4" y="64.6" transform="rotate(-90 83.4 64.6)">2N3904</text>
<text x="85.7" y="65.1" transform="rotate(-90 85.7 65.1)">Q5</text>
<text x="108.8" y="64.6" transform="rotate(-90 108.8 64.6)">2N3904</text>
<text x="111.1" y="65.1" transform="rotate(-90 111.1 65.1)">Q7</text>
<text x="134.2" y="64.6" transform="rotate(-90 134.2 64.6)">2N3904</text>
<text x="136.5" y="65.1" transform="rotate(-90 136.5 65.1)">Q9</text>
<text x="159.6" y="64.6" transform="rotate(-90 159.6 64.6)">2N3904</text>
<text x="161.9" y="65" transform="rotate(-90 161.9 65)">Q11</text>
<text x="185" y="64.6" transform="rotate(-90 185 64.6)">2N3904</text>
<text x="187.3" y="65" transform="rotate(-90 187.3 65)">Q13</text>
<text x="210.4" y="64.6" transform="rotate(-90 210.4 64.6)">2N3904</text>
<text x="212.7" y="65" transform="rotate(-90 212.7 65)">Q15</text>
<text x="235.8" y="64.6" transform="rotate(-90 235.8 64.6)">2N3904</text>
<text x="238.1" y="65" transform="rotate(-90 238.1 65)">Q17</text>
<text x="36.5" y="80" transform="rotate(-90 36.5 80)">1k</text>
<text x="38.8" y="80.1" transform="rotate(-90 38.8 80.1)">R2</text>
<text x="61.9" y="80" transform="rotate(-90 61.9 80)">1k</text>
<text x="64.2" y="80.1" transform="rotate(-90 64.2 80.1)">R7</text>
<text x="87.3" y="80" transform="rotate(-90 87.3 80)">1k</text>
<text x="89.6" y="80.6" transform="rotate(-90 89.6 80.6)">R12</text>
<text x="112.7" y="80" transform="rotate(-90 112.7 80)">1k</text>
<text x="115" y="80.6" transform="rotate(-90 115 80.6)">R17</text>
<text x="138.1" y="80" transform="rotate(-90 138.1 80)">1k</text>
<text x="140.4" y="80.6" transform="rotate(-90 140.4 80.6)">R22</text>
<text x="163.5" y="80" transform="rotate(-90 163.5 80)">1k</text>
<text x="165.8" y="80.6" transform="rotate(-90 165.8 80.6)">R27</text>
<text x="188.9" y="80" transform="rotate(-90 188.9 80)">1k</text>
<text x="191.2" y="80.6" transform="rotate(-90 191.2 80.6)">R32</text>
<text x="214.3" y="80" transform="rotate(-90 214.3 80)">1k</text>
<text x="216.6" y="80.6" transform="rotate(-90 216.6 80.6)">R37</text>
<text x="239.7" y="80" transform="rotate(-90 239.7 80)">1k</text>
<text x="242" y="80.6" transform="rotate(-90 242 80.6)">R42</text>
<text x="31.4" y="85" transform="rotate(-90 31.4 85)">1k</text>
<text x="33.7" y="85.2" transform="rotate(-90 33.7 85.2)">R1</text>
<text x="37.6" y="84.9" transform="rotate(-90 37.6 84.9)">2N3904</text>
<text x="40" y="85.4" transform="rotate(-90 40 85.4)">Q2</text>
<text x="56.8" y="85" transform="rotate(-90 56.8 85)">1k</text>
<text x="59.1" y="85.2" transform="rotate(-90 59.1 85.2)">R6</text>
<text x="63" y="84.9" transform="rotate(-90 63 84.9)">2N3904</text>
<text x="65.4" y="85.4" transform="rotate(-90 65.4 85.4)">Q4</text>
<text x="82.2" y="85" transform="rotate(-90 82.2 85)">1k</text>
<text x="84.5" y="85.7" transform="rotate(-90 84.5 85.7)">R11</text>
<text x="88.4" y="84.9" transform="rotate(-90 88.4 84.9)">2N3904</text>
<text x="90.8" y="85.4" transform="rotate(-90 90.8 85.4)">Q6</text>
<text x="107.6" y="85" transform="rotate(-90 107.6 85)">1k</text>
<text x="109.9" y="85.7" transform="rotate(-90 109.9 85.7)">R16</text>
<text x="113.8" y="84.9" transform="rotate(-90 113.8 84.9)">2N3904</text>
<text x="116.2" y="85.4" transform="rotate(-90 116.2 85.4)">Q8</text>
<text x="133" y="85" transform="rotate(-90 133 85)">1k</text>
<text x="135.3" y="85.7" transform="rotate(-90 135.3 85.7)">R21</text>
<text x="139.2" y="84.9" transform="rotate(-90 139.2 84.9)">2N3904</text>
<text x="141.6" y="85.3" transform="rotate(-90 141.6 85.3)">Q10</text>
<text x="158.4" y="85" transform="rotate(-90 158.4 85)">1k</text>
<text x="160.7" y="85.7" transform="rotate(-90 160.7 85.7)">R26</text>
<text x="164.6" y="84.9" transform="rotate(-90 164.6 84.9)">2N3904</text>
<text x="167" y="85.3" transform="rotate(-90 167 85.3)">Q12</text>
<text x="183.8" y="85" transform="rotate(-90 183.8 85)">1k</text>
<text x="186.1" y="85.7" transform="rotate(-90 186.1 85.7)">R31</text>
<text x="190" y="84.9" transform="rotate(-90 190 84.9)">2N3904</text>
<text x="192.4" y="85.3" transform="rotate(-90 192.4 85.3)">Q14</text>
<text x="209.2" y="85" transform="rotate(-90 209.2 85)">1k</text>
<text x="211.5" y="85.7" transform="rotate(-90 211.5 85.7)">R36</text>
<text x="215.4" y="84.9" transform="rotate(-90 215.4 84.9)">2N3904</text>
<text x="217.8" y="85.3" transform="rotate(-90 217.8 85.3)">Q16</text>
<text x="234.6" y="85" transform="rotate(-90 234.6 85)">1k</text>
<text x="236.9" y="85.7" transform="rotate(-90 236.9 85.7)">R41</text>
<text x="240.8" y="84.9" transform="rotate(-90 240.8 84.9)">2N3904</text>
<text x="243.2" y="85.3" transform="rotate(-90 243.2 85.3)">Q18</text>
<text x="49.5" y="95.8" transform="rotate(-90 49.5 95.8)">LED</text>
<text x="51.8" y="95.2" transform="rotate(-90 51.8 95.2)">D1</text>
<text x="74.9" y="95.8" transform="rotate(-90 74.9 95.8)">LED</text>
<text x="77.2" y="95.2" transform="rotate(-90 77.2 95.2)">D2</text>
<text x="100.3" y="95.8" transform="rotate(-90 100.3 95.8)">LED</text>
<text x="102.6" y="95.2" transform="rotate(-90 102.6 95.2)">D3</text>
<text x="125.7" y="95.8" transform="rotate(-90 125.7 95.8)">LED</text>
<text x="128" y="95.2" transform="rotate(-90 128 95.2)">D4</text>
<text x="151.1" y="95.8" transform="rotate(-90 151.1 95.8)">LED</text>
<text x="153.4" y="95.2" transform="rotate(-90 153.4 95.2)">D5</text>
<text x="176.5" y="95.8" transform="rotate(-90 176.5 95.8)">LED</text>
<text x="178.8" y="95.2" transform="rotate(-90 178.8 95.2)">D6</text>
<text x="201.9" y="95.8" transform="rotate(-90 201.9 95.8)">LED</text>
<text x="204.2" y="95.2" transform="rotate(-90 204.2 95.2)">D7</text>
<text x="227.3" y="95.8" transform="rotate(-90 227.3 95.8)">LED</text>
<text x="229.6" y="95.2" transform="rotate(-90 229.6 95.2)">D8</text>
<text x="252.7" y="95.8" transform="rotate(-90 252.7 95.8)">LED</text>
<text x="255" y="95.7" transform="rotate(-90 255 95.7)">D11</text>
<text x="41.6" y="100.3" transform="rotate(-90 41.6 100.3)">1k</text>
<text x="43.9" y="100.4" transform="rotate(-90 43.9 100.4)">R4</text>
<text x="67" y="100.3" transform="rotate(-90 67 100.3)">1k</text>
<text x="69.3" y="100.4" transform="rotate(-90 69.3 100.4)">R9</text>
<text x="92.4" y="100.3" transform="rotate(-90 92.4 100.3)">1k</text>
<text x="94.7" y="100.9" transform="rotate(-90 94.7 100.9)">R14</text>
<text x="117.8" y="100.3" transform="rotate(-90 117.8 100.3)">1k</text>
<text x="120.1" y="100.9" transform="rotate(-90 120.1 100.9)">R19</text>
<text x="143.2" y="100.3" transform="rotate(-90 143.2 100.3)">1k</text>
<text x="145.5" y="100.9" transform="rotate(-90 145.5 100.9)">R24</text>
<text x="168.6" y="100.3" transform="rotate(-90 168.6 100.3)">1k</text>
<text x="170.9" y="100.9" transform="rotate(-90 170.9 100.9)">R29</text>
<text x="194" y="100.3" transform="rotate(-90 194 100.3)">1k</text>
<text x="196.3" y="100.9" transform="rotate(-90 196.3 100.9)">R34</text>
<text x="219.4" y="100.3" transform="rotate(-90 219.4 100.3)">1k</text>
<text x="221.7" y="100.9" transform="rotate(-90 221.7 100.9)">R39</text>
<text x="244.8" y="100.3" transform="rotate(-90 244.8 100.3)">1k</text>
<text x="247.1" y="100.9" transform="rotate(-90 247.1 100.9)">R44</text>
<text x="36.5" y="105.9" transform="rotate(-90 36.5 105.9)">10k</text>
<text x="38.8" y="105.5" transform="rotate(-90 38.8 105.5)">R3</text>
<text x="49.2" y="103.3" transform="rotate(-90 49.2 103.3)">200</text>
<text x="51.5" y="103" transform="rotate(-90 51.5 103)">R5</text>
<text x="61.9" y="105.9" transform="rotate(-90 61.9 105.9)">10k</text>
<text x="64.2" y="105.5" transform="rotate(-90 64.2 105.5)">R8</text>
<text x="74.6" y="103.3" transform="rotate(-90 74.6 103.3)">200</text>
<text x="76.9" y="103.5" transform="rotate(-90 76.9 103.5)">R10</text>
<text x="87.3" y="105.9" transform="rotate(-90 87.3 105.9)">10k</text>
<text x="89.6" y="106" transform="rotate(-90 89.6 106)">R13</text>
<text x="100" y="103.3" transform="rotate(-90 100 103.3)">200</text>
<text x="102.3" y="103.5" transform="rotate(-90 102.3 103.5)">R15</text>
<text x="112.7" y="105.9" transform="rotate(-90 112.7 105.9)">10k</text>
<text x="115" y="106" transform="rotate(-90 115 106)">R18</text>
<text x="125.4" y="103.3" transform="rotate(-90 125.4 103.3)">200</text>
<text x="127.7" y="103.5" transform="rotate(-90 127.7 103.5)">R20</text>
<text x="138.1" y="105.9" transform="rotate(-90 138.1 105.9)">10k</text>
<text x="140.4" y="106" transform="rotate(-90 140.4 106)">R23</text>
<text x="150.8" y="103.3" transform="rotate(-90 150.8 103.3)">200</text>
<text x="153.1" y="103.5" transform="rotate(-90 153.1 103.5)">R25</text>
<text x="163.5" y="105.9" transform="rotate(-90 163.5 105.9)">10k</text>
<text x="165.8" y="106" transform="rotate(-90 165.8 106)">R28</text>
<text x="176.2" y="103.3" transform="rotate(-90 176.2 103.3)">200</text>
<text x="178.5" y="103.5" transform="rotate(-90 178.5 103.5)">R30</text>
<text x="188.9" y="105.9" transform="rotate(-90 188.9 105.9)">10k</text>
<text x="191.2" y="106" transform="rotate(-90 191.2 106)">R33</text>
<text x="201.6" y="103.3" transform="rotate(-90 201.6 103.3)">200</text>
<text x="203.9" y="103.5" transform="rotate(-90 203.9 103.5)">R35</text>
<text x="214.3" y="105.9" transform="rotate(-90 214.3 105.9)">10k</text>
<text x="216.6" y="106" transform="rotate(-90 216.6 106)">R38</text>
<text x="227" y="103.3" transform="rotate(-90 227 103.3)">200</text>
<text x="229.3" y="103.5" transform="rotate(-90 229.3 103.5)">R40</text>
<text x="239.7" y="105.9" transform="rotate(-90 239.7 105.9)">10k</text>
<text x="242" y="106" transform="rotate(-90 242 106)">R43</text>
<text x="252.4" y="103.3" transform="rotate(-90 252.4 103.3)">200</text>
<text x="254.7" y="103.5" transform="rotate(-90 254.7 103.5)">R45</text>
<text x="255" y="140.6">1</text>
<text x="255" y="143.1">3</text>
<text x="259.6" y="140.6">2</text>
<text x="259.6" y="143.1">4</text>
<text x="195.6" y="149.3">C1</text>
<text x="195.8" y="147">470n</text>
<text x="203.2" y="149.3">C3</text>
<text x="203.4" y="147">470n</text>
<text x="210.8" y="149.3">C5</text>
<text x="211" y="147">470n</text>
<text x="219.7" y="149.3">C7</text>
<text x="219.9" y="147">470n</text>
<text x="224.2" y="147.6">1N4006</text>
<text x="225.7" y="145.3">D10</text>
<text x="255" y="145.7">5</text>
<text x="255" y="148.2">7</text>
<text x="259.6" y="145.7">6</text>
<text x="259.6" y="148.2">8</text>
<text x="195.8" y="154.6">470n</text>
<text x="203.4" y="154.6">470n</text>
<text x="211" y="154.6">470n</text>
<text x="219.9" y="154.6">470n</text>
<text x="222.4" y="152.9">D9</text>
<text x="255" y="150.7">9</text>
<text x="255" y="153.3">11</text>
<text x="255" y="155.8">13</text>
<text x="258.6" y="150.7">10</text>
<text x="258.6" y="153.3">12</text>
<text x="258.6" y="155.8">14</text>
<text x="50.2" y="158.2" transform="rotate(-90 50.2 158.2)">D13</text>
<text x="52.7" y="158.2" transform="rotate(-90 52.7 158.2)">D12</text>
<text x="55.2" y="158.2" transform="rotate(-90 55.2 158.2)">D11</text>
<text x="57.8" y="158.2" transform="rotate(-90 57.8 158.2)">D10</text>
<text x="60.3" y="157.2" transform="rotate(-90 60.3 157.2)">D9</text>
<text x="62.9" y="157.2" transform="rotate(-90 62.9 157.2)">D8</text>
<text x="65.4" y="157.2" transform="rotate(-90 65.4 157.2)">D7</text>
<text x="67.9" y="157.2" transform="rotate(-90 67.9 157.2)">D6</text>
<text x="70.5" y="157.2" transform="rotate(-90 70.5 157.2)">D5</text>
<text x="73" y="157.2" transform="rotate(-90 73 157.2)">D4</text>
<text x="75.6" y="157.2" transform="rotate(-90 75.6 157.2)">D3</text>
<text x="78.1" y="157.2" transform="rotate(-90 78.1 157.2)">D2</text>
<text x="80.6" y="159.9" transform="rotate(-90 80.6 159.9)">D1/TX</text>
<text x="83.2" y="160.1" transform="rotate(-90 83.2 160.1)">D0/RX</text>
<text x="195.6" y="156.9">C2</text>
<text x="203.2" y="156.9">C4</text>
<text x="210.8" y="156.9">C6</text>
<text x="219.7" y="156.9">C8</text>
<text x="255" y="158.4">15</text>
<text x="258.6" y="158.4">16</text>
<text x="23.6" y="164.8">Arduino_Nano_v3.x</text>
<text x="38.5" y="162.5">A1</text>
<text x="45.5" y="167.3">GND</text>
<text x="45.5" y="164.7">GND</text>
<text x="86" y="167.3">3V3</text>
<text x="86.2" y="162.2">VIN</text>
<text x="50.2" y="173.2" transform="rotate(-90 50.2 173.2)">A7</text>
<text x="52.7" y="173.2" transform="rotate(-90 52.7 173.2)">A6</text>
<text x="55.2" y="173.2" transform="rotate(-90 55.2 173.2)">A5</text>
<text x="57.8" y="173.2" transform="rotate(-90 57.8 173.2)">A4</text>
<text x="60.3" y="173.2" transform="rotate(-90 60.3 173.2)">A3</text>
<text x="62.9" y="173.2" transform="rotate(-90 62.9 173.2)">A2</text>
<text x="65.4" y="173.2" transform="rotate(-90 65.4 173.2)">A1</text>
<text x="67.9" y="173.2" transform="rotate(-90 67.9 173.2)">A0</text>
<text x="73" y="173.2" transform="rotate(-90 73 173.2)">AREF</text>
<text x="80.6" y="173.2" transform="rotate(-90 80.6 173.2)">RESET</text>
<text x="83.2" y="173.2" transform="rotate(-90 83.2 173.2)">RESET</text>
<text x="86" y="169.8">+5V</text>
<text x="62.6" y="188.9">R_POT_US</text>
<text x="65.6" y="186.6">RV1</text>
</g>
<text font-size="1.8" fill="#840084" x="21.2" y="167.1">Module:Arduino_Nano</text>
</svg>
